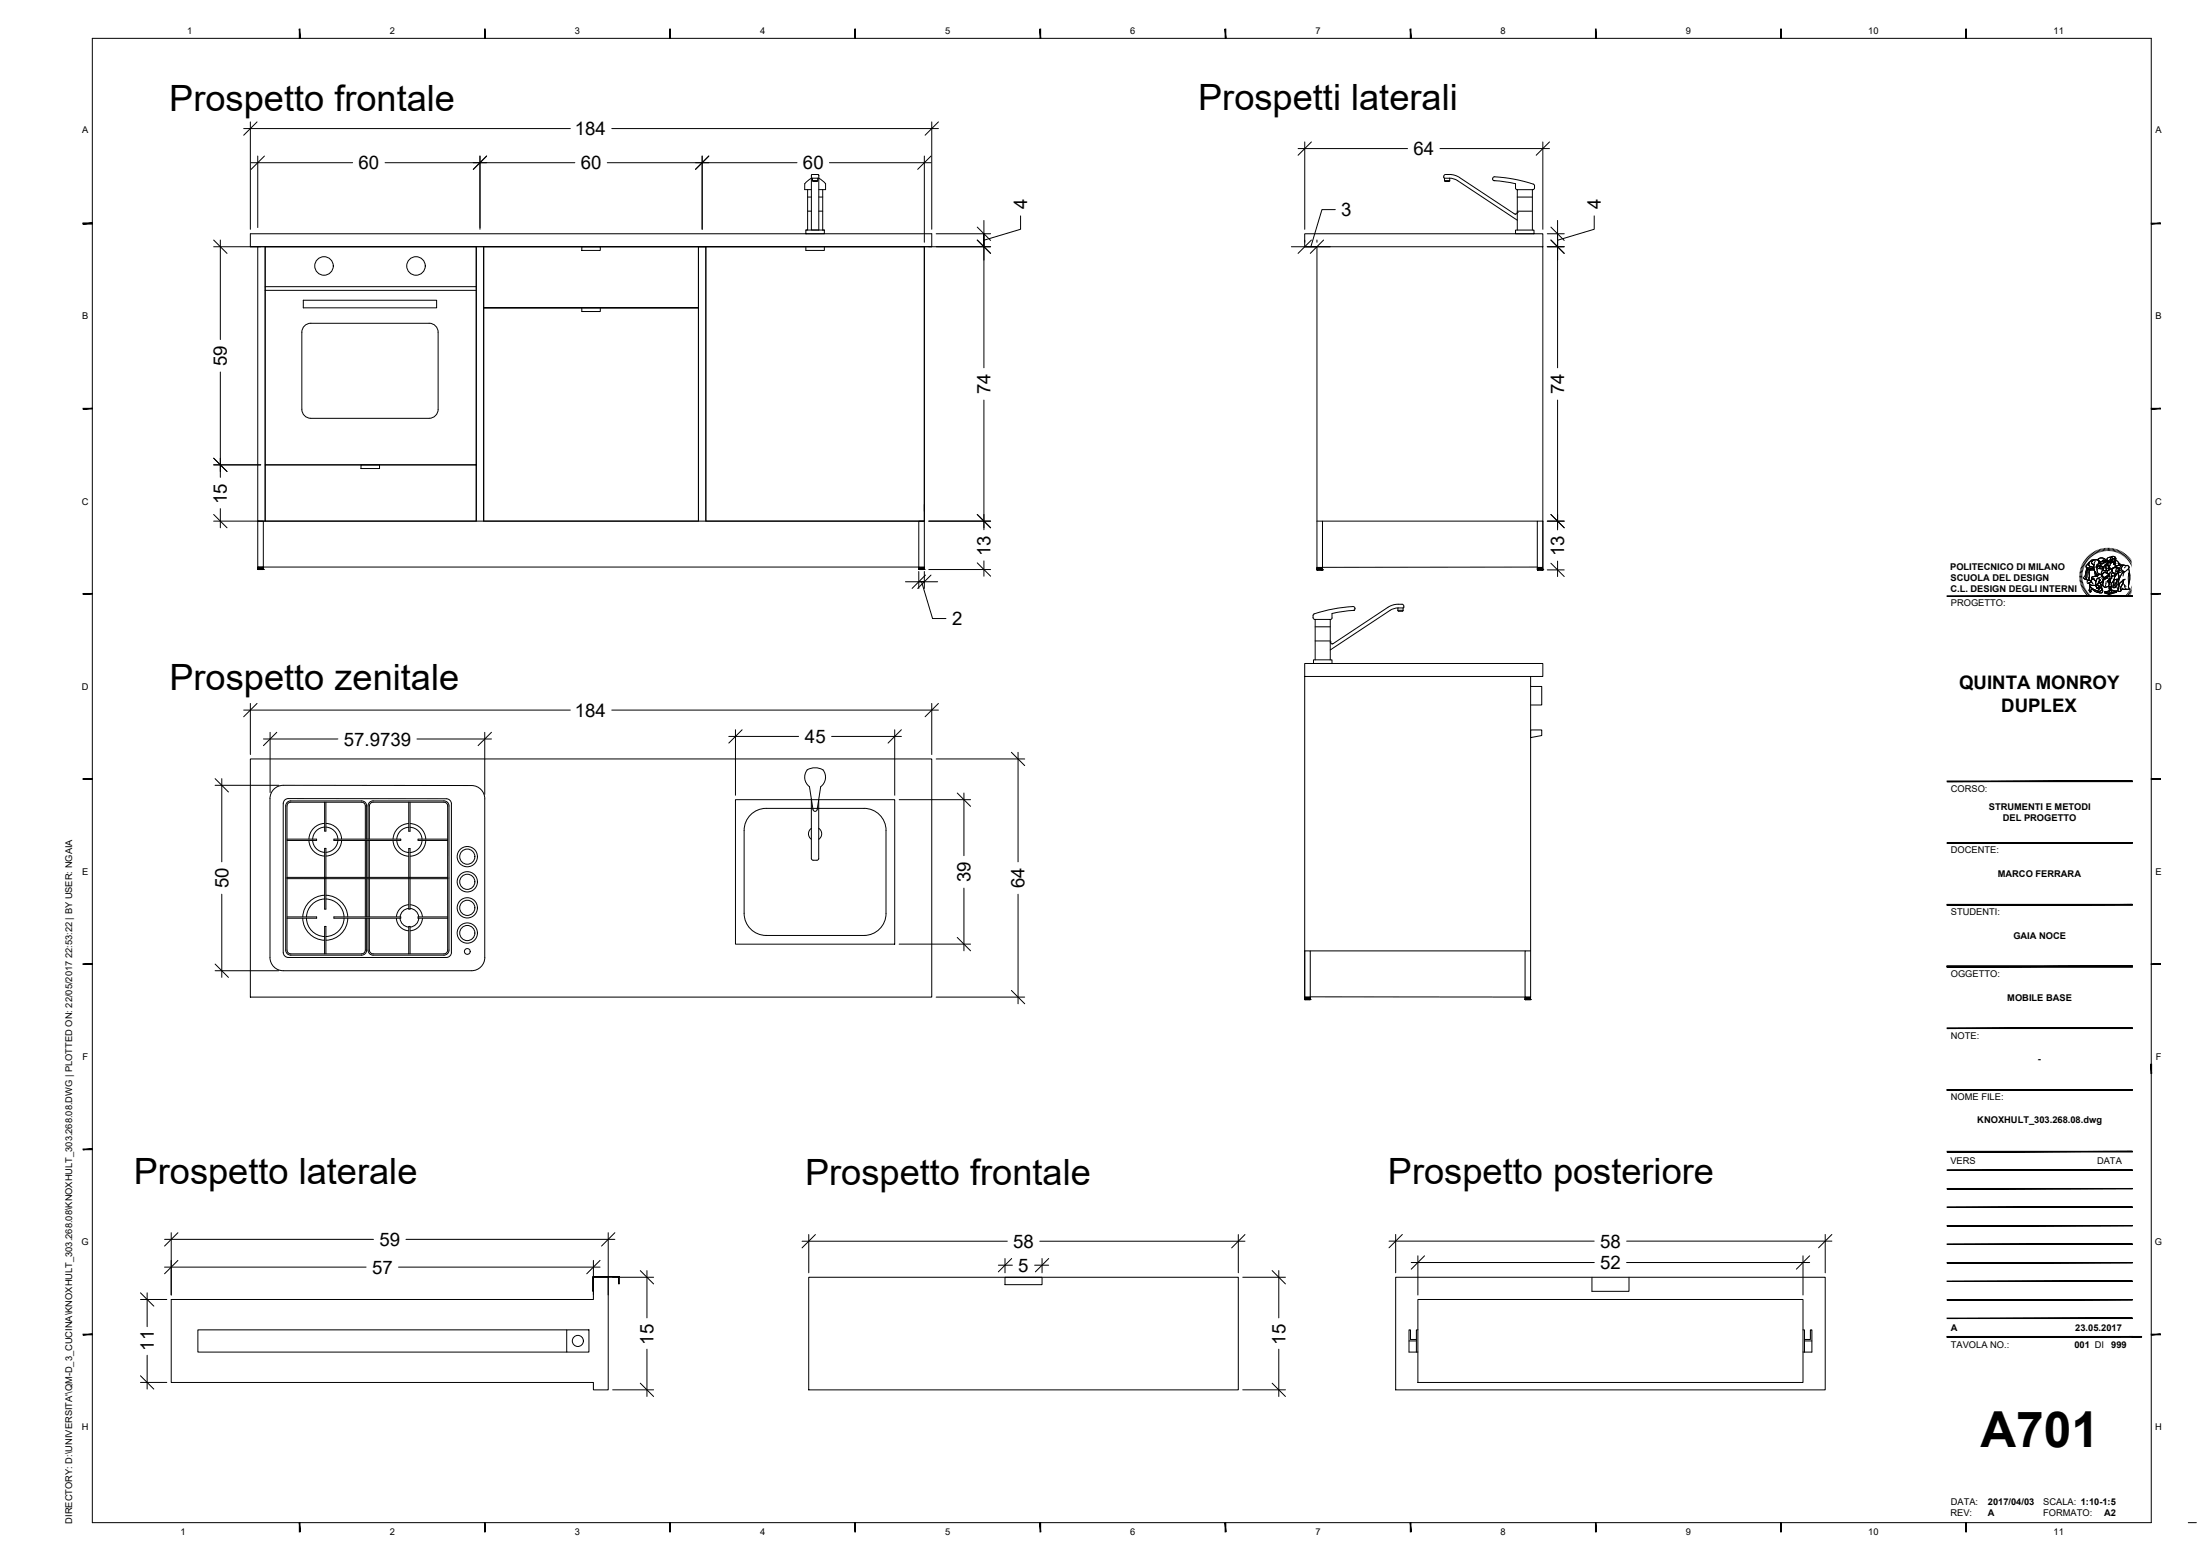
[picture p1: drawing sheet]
<svg xmlns="http://www.w3.org/2000/svg" width="594mm" height="420mm" viewBox="0 0 594 420" stroke-linecap="round" stroke-linejoin="round" font-family="sans-serif">
<!-- layer: 0 -->
<g fill="none" stroke="#000" stroke-width=".27">
<path d="M69.4 32.9l-3.6 3.6M253.4 32.9l-3.6 3.6M354.1 38.3l-3.6 3.6M418.4 38.3l-3.6 3.6M71.4 42.1l-3.6 3.6M131.4 42.1l-3.6 3.6M191.4 42.1l-3.6 3.6M218.1 51.2v10.9h-.5M218.1 57h1M218.1 53.2h1M219.1 47.5v14.6h2v-14.6M219.1 51.2h-1.8v-1.6l1.8-1.5h2l1.8 1.5v1.6h-1.8"/>
<path d="M219.2 47.1h1.8M219.4 48.1v.7l.2 .2 1.1-.1 .1-.8M219.4 48.8h1.4M221.1 57h1.1M221.1 53.2h1.1M222.2 51.2v10.9M251.4 42.1l-3.6 3.6M390.1 48.1h1.8l1.3 .4 16.5 11M390.1 48.1v.8l1.2 .1 .2-.2v-.7M390.1 48.8h1.4M390.1 48.1l-.2-.2a.58 .58 0 0 1 .5-.8l2 .1 1.3 .5 15.5 10.1M403.4 48.8a.53 .53 0 0 1-.3-.6 .53 .53 0 0 1 .5-.5 40.6 40.6 0 0 1 10.5 2"/>
<path d="M403.4 48.8h.1M403.4 48.8l5.9 .8-.1 1.2 .5 .4M409.2 57.8h.1M409.7 57.3h.1M409.7 57h4.1M409.7 53.2h4.1M409.7 57.3l-.5 .5M413.9 51.2h-4.2v10.9M413.9 51.2l-.1 10.9M414.1 49.7l.2 .3 .1 .7-.5 .5M57.7 64.8l3.6 3.6M67.6 63.1h184v3.5h-184z"/>
<path d="M69.6 66.6v86.5h180M71.6 66.6v74.1M128.6 66.6v74.1M130.6 66.6v74.1M188.6 66.6h2h-2M188.6 66.6v74.1M190.6 66.6v74.1M217.6 62.1h5v1h-5zM222.1 62.1h.5M249.6 66.6v86.7M263.9 61.3l3.6 3.6M263.9 64.8l3.6 3.6"/>
<path d="M354.1 64.8l-3.6 3.6M355.6 66.6v86.6h1.5v-12.5h-1.5M357.4 64.8l-3.6 3.6M409.2 62.1h5v1h-5zM416.6 66.6h-64.3v-3.5h64.3v90.1M418.8 61.3l3.6 3.6M418.8 64.8l3.6 3.6M130.6 83.1h58M57.7 123.7l3.6 3.6M57.7 138.9l3.6 3.6M263.9 138.9l3.6 3.6M418.8 138.9l3.6 3.6"/>
<path d="M69.6 153.1h1.5v-12.4h-1.5h180h-1.5v12.4M69.6 153.8h.1M69.6 153.8h1.5M69.6 153.8v-.5l.1 .5M69.6 153.3h.3M69.7 153.8h.1M69.7 153.8h1.4M69.7 153.1v.2M69.7 153.3v.5M69.7 153.8l.1-.5-.1 .5M69.8 153.8h.1M69.8 153.3v.5z"/>
<path d="M69.9 153.3v.5M69.9 153.8h.1M69.9 153.3h.2M69.9 153.3l.1 .5zM70 153.3v.5zM70 153.8h.1M70.1 153.3v.5v-.5M70.1 153.8h.1M70.1 153.3h.6M70.2 153.3v.5v-.5M70.3 153.3v.5l.1-.5M70.3 153.8h.1"/>
<path d="M70.5 153.3v.5zM70.5 153.8h.1M70.5 153.3l.1 .5 .1-.5M70.5 153.8h.2M70.7 153.3h.2M70.7 153.3v.5zM70.7 153.8h.1M70.8 153.3v.5zM70.8 153.8h.1M70.9 153.3v.5zM70.9 153.8h.1M70.9 153.3v.5"/>
<path d="M71 153.3l-.1 .5M71 153.3h.1M71 153.3v.5M71 153.8h.1M71.1 153.3v.5M71.1 153.8h.1M71.1 153.1v.2M248.1 153.3h.3M248.2 153.8h.1M248.1 153.8h1.5M248.1 153.8h.1M248.2 153.8h1.4"/>
<path d="M248.2 153.1v.2M248.2 153.3v.5M248.3 153.3l-.1 .5zM248.3 153.8h.1M248.3 153.3v.5zM248.4 153.3v.5M248.4 153.8h.1M248.4 153.3h.2M248.4 153.3l.1 .5zM248.5 153.3v.5l.1-.5M248.5 153.8h.1M248.6 153.3h.6"/>
<path d="M248.7 153.3v.5zM248.7 153.8h.1M248.8 153.3v.5l.1-.5M248.8 153.8h.1M249 153.3v.5zM249 153.8h.1M249.1 153.3v.5l.1-.5M249.1 153.8h.1M249.2 153.3h.4M249.2 153.3v.5zM249.2 153.8h.1M249.3 153.3v.5z"/>
<path d="M249.3 153.8h.1M249.4 153.3v.5zM249.4 153.8h.1M249.4 153.3v.5M249.5 153.3l-.1 .5M249.5 153.3v.5M249.5 153.8h.1M249.6 153.3v.5M249.6 153.8h.1M249.6 153.3h.1M249.9 155.3l-3.6 3.6M251.4 155.3l-3.6 3.6"/>
<path d="M263.9 152l3.6 3.6M355.6 153.9h.1M355.6 153.4h.5M355.6 153.4v.5M355.6 153.9h1.5M355.7 153.4v.5M355.7 153.9h1.4M355.7 153.9h.1M355.7 153.4v-.2h1.4v.2M355.7 153.9v-.5l.1 .5M355.8 153.9h.1M355.9 153.4l-.1 .5z"/>
<path d="M355.9 153.9h.1M355.9 153.4v.5zM356 153.9h.1M356 153.4v.5zM356.1 153.4h.5M356.1 153.4v.5l.1-.5M356.1 153.9h.1M356.3 153.9h.1M356.3 153.4l-.1 .5zM356.3 153.4v.5l.2-.5M356.3 153.9h.2M356.5 153.4v.5v-.5"/>
<path d="M356.5 153.9h.1M356.6 153.4v.5v-.5M356.6 153.4h.2M356.7 153.9h.1M356.7 153.4v.5zM356.8 153.9h.1M356.8 153.4v.5zM356.8 153.4l.1 .5M356.8 153.4h.3M356.9 153.4l-.1 .5M356.9 153.9h.1M356.9 153.4v.5z"/>
<path d="M357 153.4v.5M357 153.9h.1M357.1 153.4l-.1 .5M357.1 153.9h.1M357.1 153.4v.5zM357.1 140.7h58M415.1 140.7h1.5v12.5h-1.5zM415.1 153.1l-58 .1M415.1 153.4l.1 .5M415.1 153.9h.1M415.1 153.4h.5M415.2 153.9h1.4"/>
<path d="M415.2 153.4v.5M415.2 153.9h.1M415.2 153.9v-.5l.1 .5M415.3 153.9h.1M415.3 153.4v.5M415.3 153.9l.1-.5v.5M415.4 153.9h.1M415.5 153.4l-.1 .5M415.6 153.4h.5M415.6 153.9h.1M415.6 153.4v.5zM415.7 153.9h.1"/>
<path d="M415.7 153.4l-.1 .5zM415.7 153.4v.5l.1-.5M415.9 153.9h.1M415.9 153.4l-.1 .5zM415.9 153.4v.5l.1-.5M416.1 153.9h.1M416.1 153.4h.2M416.1 153.4v.5zM416.2 153.9h.2v-.5v.5M416.2 153.4v.5l.1-.5M416.3 153.4l.1 .5M416.3 153.4h.3"/>
<path d="M416.4 153.9h.1M416.4 153.9l.1-.5v.5M416.5 153.9h.1M416.5 153.4v.5zM416.6 153.4l-.1 .5M416.6 153.9h.1M416.6 153.2h-1.4v.2M416.6 153.2v.2M416.6 153.4v.5M418.8 152.1l3.6 3.6M354.7 178.2h5v1h-5zM355.1 167.3h4.1v10.9"/>
<path d="M355.1 167.3v10.9M355.1 173.1h4.1M355.1 169.3h4.1M359.2 173.4h.1M359.2 167.3h.1M359.2 173.4l.5 .5M359.7 173.9h.1M365.5 164.8h.1M365.5 164.8a.53 .53 0 0 0 .4-.6 .53 .53 0 0 0-.6-.4 38.1 38.1 0 0 0-10.6 2.1l-.1 .9 .5 .5M365.5 164.8l-5.8 .9-.1 1.4-.3 .2M377.5 164.2v.7M377.5 164.8h1.4"/>
<path d="M377.5 164.9l.2 .2M378.9 164.2h-1.8l-1.3 .4-16.6 10.9M378.9 164.2l-.1 .8-1.1 .1M378.9 164.2l.2-.2a.58 .58 0 0 0-.5-.8l-2 .1-1.4 .4-15.4 10.2M69.4 189.9l-3.6 3.6M74.7 197.7l-3.6 3.6M132.7 197.7l-3.6 3.6M200.4 197.1l-3.6 3.6M243.4 197.1l-3.6 3.6M253.4 189.9l-3.6 3.6M352.3 182.7h64.3v-3.5h-64.3v90.1M413.3 182.7v86.6h-1.5v-12.5h1.5"/>
<path d="M58.1 210.3l3.6 3.6M67.6 204.9h184v64.3h-184zM218 207.9l1.2-.5 1.2-.1a2.46 2.46 0 0 1 2.4 3.5l-.5 .9-.7 .7-.9 6.2a.57 .57 0 0 1-.6 .5 .57 .57 0 0 1-.6-.5l-.9-6.2a3.2 3.2 0 0 1-.6-4.5zM219.1 215.7v16.1l.2 .4 1.3 .1M221.1 215.9v15.9l-.5 .5M258.5 214.1l3.6 3.6M273.1 203.1l3.6 3.6M258.5 253.1l3.6 3.6M352.3 256.8h1.5v12.5h-1.5zM353.8 256.8h58M58.1 260.3l3.6 3.6M273.1 267.4l3.6 3.6"/>
<path d="M352.3 269.9h1.5M352.3 269.9h.1M352.4 269.9h1.4M352.4 269.9h.1M352.5 269.4v.5M352.5 269.9h.1M352.5 269.4l-.1 .5M352.5 269.4h.1M352.6 269.4v.5M352.6 269.9h.1M352.6 269.4h.2M352.6 269.4l.1 .5z"/>
<path d="M352.7 269.4v.5zM352.7 269.9h.1M352.8 269.4v.5zM352.8 269.9h.1M352.8 269.4h.2M352.9 269.4v.5v-.5M352.9 269.9h.1M353 269.4v.5zM353 269.9h.1M353 269.4h.4M353.1 269.4v.5l.1-.5M353.1 269.9h.1"/>
<path d="M353.3 269.4v.5zM353.3 269.9h.1M353.3 269.4l.1 .5v-.5M353.3 269.9h.2M353.4 269.4h.4M353.4 269.4v.5l.1-.5M353.5 269.4v.5M353.5 269.9h.1M353.6 269.4v.5M353.6 269.9h.1M353.6 269.9v-.5l.1 .5M353.7 269.4v.5z"/>
<path d="M353.7 269.9h.1M353.7 269.4v.5M353.8 269.4v-.1h-1.4v.6M353.8 269.4v.5M353.8 269.9h.1M353.8 269.2h58M411.8 269.4h.3M411.9 269.9h1.4M411.9 269.9h.1M411.9 269.4v.5M411.9 269.4v-.1h1.4v.1M412 269.4v.5"/>
<path d="M412 269.9v-.5v.5M412 269.9h.1M412.1 269.9h.1M412.1 269.4v.5M412.1 269.4h.2M412.1 269.4l.1 .5zM412.2 269.4v.5l.1-.5M412.2 269.9h.1M412.3 269.4h.6M412.4 269.4v.5zM412.4 269.9h.1M412.5 269.4v.5l.1-.5"/>
<path d="M412.5 269.9h.1M412.7 269.4v.5zM412.7 269.9h.1M412.8 269.4v.5v-.5M412.8 269.9h.1M412.9 269.4v.5zM412.9 269.9h.1M412.9 269.4h.4M412.9 269.4l.1 .5zM413 269.4v.5zM413 269.9h.1M413.1 269.4v.5z"/>
<path d="M413.1 269.9h.1M413.1 269.4l.1 .5M413.2 269.9h.1M413.2 269.4v.5zM413.3 269.4v.5M413.3 269.9h.1M48 332.9l-3.6 3.6M166 332.9l-3.6 3.6M220.2 333.4l-3.6 3.6M273.2 339.8l-3.6 3.6M283.2 339.8l-3.6 3.6M336.2 333.4l-3.6 3.6"/>
<path d="M378.7 333.3l-3.6 3.6M384.7 339.1l-3.6 3.6M488.7 339.1l-3.6 3.6M494.7 333.3l-3.6 3.6M37.9 349.1l3.6 3.6M46.2 350.9h114v-6h4v30.4h-4v-2h-114zM48 340.3l-3.6 3.7M160 344.7h7.2v2h-.2v-1.8h-6.8v3.8h-.2zM162 340.3l-3.6 3.7M172.9 343.1l3.6 3.6M218.4 344.9h116v30.4h-116zM271.4 344.9h10v2h-10z"/>
<path d="M343.5 343.1l3.6 3.6M376.9 344.9h116v30.4h-116zM382.9 350.9h104v22.4h-104zM429.9 344.9v3.8h10v-3.8M37.9 371.5l3.6 3.6M172.9 373.5l3.6 3.6M343.5 373.5l3.6 3.6"/>
</g>
<!-- layer: elementi incassati -->
<g fill="none" stroke="#000" stroke-width=".27">
<path d="M71.6 66.6h57v58.9h-57zM71.6 77.4h57M71.6 78.4h57M81.9 81.1h36v2h-36zM82.4 87.8l1.5-.5h32a2.42 2.42 0 0 1 2.4 2.4v20.8a2.43 2.43 0 0 1-2.4 2.5l-32-.1a2.42 2.42 0 0 1-2.4-2.4v-20.8a2.41 2.41 0 0 1 .9-1.9zM413.3 197.1h3v1.5l-3 .6zM413.3 185.4h3v5h-3M74 213.1l1.1-.8 1.4-.2h50.8a3.6 3.6 0 0 1 3.6 3.6v42.8a3.6 3.6 0 0 1-3.6 3.6h-50.8a3.6 3.6 0 0 1-3.6-3.6v-42.9l.3-1.3zM87.7 216.6v7.8h.3v-7.8M99.7 217.6v9M99.7 217.6a1.01 1.01 0 0 1 1-1h19.2a1.01 1.01 0 0 1 1 1v38.9a1.03 1.03 0 0 1-1 1.1h-19.1a1.01 1.01 0 0 1-1.1-1.1M110.4 216.6v7.8h.3v-7.8"/>
<path d="M120.5 215.7l-42.6-.1a1.37 1.37 0 0 0-1.4 1.4v40.2M120.5 215.7a1.39 1.39 0 0 1 1.4 1.4v40.1M198.6 215.9h43v39h-43zM77.5 237.3h43.4M77.5 236.9h43.4M77.5 226.6h8v.3h-8M83.4 227a4.4 4.4 0 0 0 4.2 4.2M84.4 226.9a3.4 3.4 0 0 0 3.3 3.3M87.6 222.3a4.4 4.4 0 0 0-4.2 4.2M87.7 223.3a3.4 3.4 0 0 0-3.3 3.3M87.7 229.1h.3v16.4h-.3zM88 223.3a3.4 3.4 0 0 1 3.2 3.3"/>
<path d="M88.1 222.3a4.4 4.4 0 0 1 4.1 4.2M90.2 226.6h18v.3h-18zM91.2 226.9a3.4 3.4 0 0 1-3.2 3.3M92.2 227a4.4 4.4 0 0 1-4.1 4.2M98.7 226.6v-9a1.01 1.01 0 0 0-1.1-1h-19.1a1.01 1.01 0 0 0-1 1v39a1.03 1.03 0 0 0 1 1h19.1a1.03 1.03 0 0 0 1.1-1.1v-8.6M98.7 226.9v10M98.7 237.3v10.3M99 226.6v-9a1.35 1.35 0 0 0-1.4-1.3h-19.1a1.37 1.37 0 0 0-1.4 1.3v39a1.37 1.37 0 0 0 1.4 1.3h19.1a1.37 1.37 0 0 0 1.4-1.4v-8.6M99 226.9v10M99 237.3v10.3M99.4 226.6v-9a1.35 1.35 0 0 1 1.3-1.3h19.2a1.35 1.35 0 0 1 1.3 1.3v38.9a1.37 1.37 0 0 1-1.3 1.4h-19.1a1.37 1.37 0 0 1-1.4-1.4v-8.6M99.4 226.9v10"/>
<path d="M99.4 237.3v10.3M99.7 226.9v10M99.7 237.3v10.3M106.1 227a4.4 4.4 0 0 0 4.2 4.2M107.1 226.9a3.4 3.4 0 0 0 3.3 3.3M110.3 222.4a4.4 4.4 0 0 0-4.2 4.1M110.4 229.1h.3v16.4h-.3zM110.4 223.4a3.4 3.4 0 0 0-3.3 3.2M110.7 223.4a3.4 3.4 0 0 1 3.3 3.2M110.8 222.4a4.4 4.4 0 0 1 4.2 4.1M114 226.9a3.4 3.4 0 0 1-3.3 3.3M115 227a4.4 4.4 0 0 1-4.2 4.2"/>
<path d="M120.9 226.6h-8v.3h8M200.9 224.2a5.9 5.9 0 0 1 6-5.9h26.4a6 6 0 0 1 6 5.9M200.9 224.2v22.4M219.1 223.7a1.78 1.78 0 0 0 0 2.9M221.1 223.7a1.78 1.78 0 0 1 0 2.9M239.3 224.2v22.4M76.5 257.2a1.37 1.37 0 0 0 1.4 1.3h42.6a1.37 1.37 0 0 0 1.4-1.3M77.5 247.6h8v.3h-8M81.8 248a6.1 6.1 0 0 0 5.8 5.9M82.8 247.9a5.1 5.1 0 0 0 4.9 5M87.6 241.7a6.1 6.1 0 0 0-5.8 5.8M87.6 257.6l.1-7.4h.3v7.4"/>
<path d="M87.7 242.7a5.1 5.1 0 0 0-4.9 4.9M88 242.7a5.1 5.1 0 0 1 4.9 4.9M88 241.7a6.1 6.1 0 0 1 5.9 5.8M90.2 247.6h18v.3h-18zM92.9 247.9a5.1 5.1 0 0 1-4.9 5M93.9 248a6.1 6.1 0 0 1-5.9 5.9M99.7 247.9v8.7M107 248a3.5 3.5 0 0 0 3.3 3.3M108 247.9a2.52 2.52 0 0 0 2.4 2.4M110.3 244.3a3.5 3.5 0 0 0-3.2 3.2M110.4 257.6v-7.4h.3v7.4M110.4 245.3a2.52 2.52 0 0 0-2.4 2.3"/>
<path d="M110.7 245.3a2.52 2.52 0 0 1 2.4 2.3M110.8 244.3a3.5 3.5 0 0 1 3.3 3.2M113.1 247.9a2.52 2.52 0 0 1-2.4 2.4M114.1 248a3.5 3.5 0 0 1-3.3 3.3M120.9 247.6h-8v.3h8M200.9 246.6a6 6 0 0 0 6 6h26.4a6 6 0 0 0 6-6"/>
<circle cx="87.5" cy="71.8" r="2.5"/>
<circle cx="112.3" cy="71.8" r="2.5"/>
<circle cx="126.2" cy="238.1" r="2.74"/>
<circle cx="126.2" cy="231.3" r="2.74"/>
<circle cx="126.2" cy="238.1" r="2.05"/>
<circle cx="126.2" cy="231.3" r="2.05"/>
<circle cx="126.2" cy="251.9" r="2.74"/>
<circle cx="126.2" cy="245.1" r="2.74"/>
<circle cx="126.2" cy="245.1" r="2.05"/>
<circle cx="126.2" cy="251.9" r="2.05"/>
<circle cx="126.2" cy="256.9" r=".78"/>
</g>
<!-- layer: cassetti -->
<path d="M130.6 66.6h58v16.5h-58zM157.1 66.6h5v1h-5zM71.6 125.5h57v15.2h-57zM97.5 125.5h5v1h-5z" fill="none" stroke="#000" stroke-width=".27"/>
<!-- layer: ante -->
<path d="M190.6 66.6h59v74.1h-59zM217.6 66.6v1h5v-1M130.6 83.1h58v57.6h-58zM157.1 83.1v1h5v-1" fill="none" stroke="#000" stroke-width=".27"/>
<!-- layer: PDF _Geometria -->
<path d="M219.2 47.1l-.1 .4M221 47.1l.1 .4" fill="none" stroke="#000" stroke-width=".27"/>
<!-- layer: supporti -->
<g fill="none" stroke="#000" stroke-width=".27">
<path d="M153 359.1h6v6h-6zM153 359.1h-99.6v6h99.6M382.9 359.1h-.4v6M486.9 359.1h.4v6M380.5 362.1h2M382.5 361.7h-1.6v-2.6h-.4v6h2.4M487.3 361.7h1.6v-2.6h.4v6h-2.4M487.3 362.1h2"/>
<circle cx="156" cy="362.1" r="1.5"/>
</g>
<!-- layer: G-ANNO-LOGO -->
<g fill="none" stroke="#000" stroke-width=".27">
<path d="M561.6 155.7h.6M561.6 155.3h.6M561.6 154.9l.7 .1M561.6 154.6l.7 .1M561.7 154.2l.7 .2M561.8 153.9l.6 .1M561.9 153.5l.6 .2M562 153.2l.6 .2M562.1 152.9l.6 .2M562.2 152.5l.6 .3M562.2 156h-.6M562.3 156.3l-.7 .1"/>
<path d="M562.3 156.6l-.7 .1M562.4 157l-.7 .1M562.4 152.2l.6 .3M562.4 157.3l-.6 .1M562.5 157.6l-.6 .2M562.6 151.9l.5 .3M562.6 157.9l-.6 .2M562.7 158.2l-.6 .2M562.7 151.6l.6 .4M562.8 158.5l-.6 .3M562.9 156.4l.4 .1M562.9 151.3l.6 .4"/>
<path d="M563 158.8l-.6 .3M563.1 159.1l-.6 .3M563.2 151l.5 .4M563.3 159.4l-.6 .3M563.4 150.7l.5 .5M563.5 153.3v.4M563.5 153.3l.9 .1M563.5 153.3h.1M563.5 159.6l-.6 .4M563.5 153.7l-.2 .4-.2 1.2-.5 .7 .3 .3M563.5 153.7l.1 .1M563.6 150.5l.5 .4"/>
<path d="M563.6 156.6l.4 .1M563.6 153.8h.1M563.6 153.8l-.2 .6-.2 1.3-.3 .7M563.6 153.8h.3M563.7 159.9l-.6 .4M563.9 150.2l.4 .5M563.9 153.8l-.3 .5-.1 1.6-.2 .6 .3 .1M563.9 153.8l.4 .1M563.9 153.8l-.3 .5-.1 1.5-.2 .6 .3 .2M563.9 153.8h1.6M563.9 153.8h.1M564 156.7h.2"/>
<path d="M564 156.7a.39 .39 0 0 0-.5 .4 .39 .39 0 0 0 .6 .3M564.1 152.1l-.8 .8 .2 .4M564.1 152.1l-.1 .3a.83 .83 0 0 0 1 .7l.3 .2M564.1 157.4l.1 .3M564.1 157.4h.1M564.1 156.1l.1 .6M564.1 154.5l.1 1M564.1 156.1v.5l-.1 .1M564.1 151.9v.2M564.1 159.4l.3 .4M564.1 150l.5 .5M564.2 156.7l.4 .2"/>
<path d="M564.2 156.7h.1M564.2 155.5l-.1 .6M564.2 155.5v1.2M564.3 157.8l.1 .6M564.3 157.8l.6 .3 1-.2M564.3 157.8h.1M564.3 157.8l.7 .3 .9-.2M564.3 153.9l-.2 .6M564.4 149.7l.4 .6M564.4 151.7l-.3 .2M564.4 158.4l-.3 1M564.4 158.4h.1"/>
<path d="M564.4 159.8h.1M564.5 158.4l.8 .7M564.6 159.8h-.1M564.6 159.7v.1M564.6 156.9h.1M564.6 156.9l.2 .3M564.7 159.6l-.1 .1M564.7 149.5l.4 .6M564.8 157.2l-.7 .2M564.8 157.2l.5 .5M564.8 157.2h.1M564.8 156l.2 .4"/>
<path d="M565 149.3l.3 .6M565 156.4l-.4 .5M565 156.4h.1M565.2 156.2v.1M565.2 156.3l-.2 .1M565.3 156.3l.7 .6M565.3 156.3h.1M565.3 149.1l.3 .6M565.3 153.3h.1M565.3 153.3l-.1 .1a.47 .47 0 0 1-.8 0M565.3 159.1l1.2 .5M565.4 153.2l-.1 .1"/>
<path d="M565.4 153.2h.1M565.4 153.2l.1 .6M565.4 152.5v.7M565.5 153.8l-1.2 .1M565.5 153.8h.1M565.5 153.8l.6 1.2-.1 .5M565.6 148.9l.3 .6M565.6 154.2l.2 1.4M565.7 155.6l-.9 .4M565.8 151.4l-.4 1.1M565.9 148.8l.3 .6M565.9 157.9l.2 .6"/>
<path d="M565.9 157.9h.1M566 156.9l-.1 1M566 155.5h.1M566 155.5l-.3 .1M566 155.5l.2 .1M566.1 153.1l.1 .4a1.44 1.44 0 0 0 .6 1.5l.2 .1M566.1 153.1h.1M566.1 151.1h.1M566.1 151.1l-1.2 .1-.5 .5M566.1 158.5l.1 .1M566.1 151.1a1 1 0 0 0-1.2 1l.5 .4M566.1 151.1l.4 .1"/>
<path d="M566.2 158.6l.1 .2M566.2 148.6l.3 .6M566.3 158.8v.1M566.4 153h.1M566.4 153l-.3 .1M566.4 153v.2M566.4 153.2l.3 .3h.5M566.4 156.2h.2a.44 .44 0 0 1 .5 .3 .44 .44 0 0 1-.3 .6l-.1 .1M566.4 156.2l-.4 .7M566.5 151.2l.3 .3M566.5 151.2h.1M566.5 159.6l.1 .1"/>
<path d="M566.5 155.2l-.1 .4h-.2M566.5 155.2h.1M566.5 158.7l-.2 .2M566.5 158.7h.1M566.6 148.5l.2 .6M566.6 159.7l.4 .2M566.6 159.6v.1M566.6 151l-.1 .2M566.6 158.6l.3 .4-.1-.5 .4 .2M566.6 158.6l.2 .5-.3-.4M566.6 158.6h.1M566.7 157.3l-.3 .7 .5 .3"/>
<path d="M566.7 155.1l-.2 .1M566.7 155.1h.1M566.7 152.2l-.6 .9M566.7 157.2v.1M566.7 157.3l.4 .1M566.8 151.5v.4M566.8 151.5l.3 .2M566.8 151.5h.1M566.8 151.9l-.1 .3M566.9 158.3h.1M566.9 148.4l.2 .6M566.9 158.3l.3 .3"/>
<path d="M567 150.8l-.4 .2M567 155.1h-.3M567 155.1h.1M567 155.1l.6 .2M567.1 157.4h.1M567.1 157.4l.5 1.6M567.1 153l.1 .5M567.1 152.7l-.7 .3M567.1 152.7h.1M567.1 152.7l.3 .2M567.2 158.6v.1M567.2 153.5h.1"/>
<path d="M567.2 152.4h.1M567.2 152.4l-.2 .2M567.2 156l-.8 .2M567.2 152.4l-.1 .3M567.2 148.3l.2 .6M567.3 152.9l-.2 .1M567.3 152.9l.2 .1M567.3 152.1l-.1 .3M567.3 152.1h.1M567.3 152.1l.2 .1M567.3 152.1l-.6 .1M567.3 153.1h.1"/>
<path d="M567.4 152.9h.1M567.4 155.6l.7 .6M567.4 152.9l.1 .1M567.4 151.7h-.3M567.4 155.2l.2 .1M567.5 153h.5M567.5 153h.1M567.5 153l-.1 .1M567.5 152.2l.2 .1M567.5 156.1l.3 .5-.1 .4M567.6 150.7l-.6 .1M567.6 150.7l.5 .1"/>
<path d="M567.6 155.3l.2 .4M567.6 159l-.3 .6h-.7M567.6 148.2l.1 .7M567.6 159h.1M567.6 155.3h.1M567.6 157.9l.8 .7M567.6 159a.66 .66 0 0 1 0 1 .66 .66 0 0 1-.9 0l-1.3-.6a.44 .44 0 0 0-.5-.3 .44 .44 0 0 0-.3 .5h.1M567.6 155.4l.4 .6M567.6 151.6l-.2 .1M567.7 157h.1M567.7 157l-.6 .4M567.8 152l.1 .1"/>
<path d="M567.8 155.6l.2 .2M567.8 155.7l.2 .1M567.9 152.1l-.2 .2M567.9 154.8l-.3 .5M567.9 154.8a.46 .46 0 0 0-.3 .4 .46 .46 0 0 0 .2 .4M567.9 153.1h-.2a.33 .33 0 0 1-.1 .5 .33 .33 0 0 1-.4-.1M567.9 151.6l.2 .1M567.9 153.9l-.5 .9v.4M567.9 151.4l-.3 .2M567.9 157.3l-.6 .8M567.9 157.3h.1M567.9 157.3l-.3 .6 .8 .7"/>
<path d="M567.9 153.9l.2 .2M567.9 157.3l.1 .9M567.9 153.9a1.29 1.29 0 0 0-.5 1.3M567.9 148.1l.1 .7M567.9 151.3v.1M567.9 151.2v.2M567.9 151.3h.1M567.9 151.2l.2 .2M568 153.7l-.1 .2M568 153.7h.1M568 153l-.1 .1M568 151.7h-.1"/>
<path d="M568 155.8v.2M568 151.3h.1M568 151.2v.1M568 151.2l-.1 .1M568 152l-.1 .1M568 152h.1M568 155.9l.1 .3M568 156h.1M568 155.9l.4 .4 .3-.1M568 156l.1 .4M568 156l.1 .2M568 156.8l-.1 .5"/>
<path d="M568.1 153.5l-.1 .1M568.1 153.5l-.2 .4M568.1 156.2l.5 .1M568.1 151.3l.2 .2M568.1 151.4l.2 .1M568.1 153.3v.2M568.1 150.8l.3 .2M568.1 156.2l-.1 .6-.3 .2M568.1 156.2v.2M568.1 156.4l-.2 .9M568.1 156.4h.1M568.1 156.4l-.1 .5-.3 .1"/>
<path d="M568.2 156l.4 .3M568.2 156.1h-.1M568.3 148.1l.1 .7M568.3 151.5h.1M568.3 151.5l-.3 .5M568.4 159.8h.1M568.4 158.6h.1M568.4 159.8v.3l1.1 .4M568.4 159.8l1.1 .4M568.4 151l.1 .4M568.5 151.4l-.2 .1M568.5 155.8l-.5 .1"/>
<path d="M568.6 155.7l-.1 .1M568.6 152.5l-.3 .3-.2 .5M568.6 152.5l-.4 .3-.1 .5M568.6 148l.1 .7M568.7 155.7l-.7 .4v-.3M568.7 152.6l-.2 .2 .3 .8M568.7 152.6h.4M568.7 155.7h-.1M568.7 151.7l-.4 .1 .5 .3M568.7 151.7h.3M568.7 151.6h.1M568.7 155.7l-.2 .1"/>
<path d="M568.7 157l-.3 1.6M568.7 153.5h.6M568.7 156.1l.1 .1M568.7 156.2l-.1 .1M568.8 154.7l-.6-.1-.3 .2M568.8 154.7l.2 .1M568.8 153.6v.2M568.8 153.6l-.1 .5M568.8 153.8a.38 .38 0 0 1-.3 .4 .38 .38 0 0 1-.4-.1M568.8 153.8l-.2 .4-.5-.1M568.8 152.1h.3M568.8 155.7l.2 .1"/>
<path d="M568.8 156l.1 .1M568.9 158.5l-.5 .1M568.9 155.8l-.1 .1M568.9 152.8v.1M568.9 156.1l-.2 .1M569 151.7l.1 .1M569 151.3l.5 .3 .1 .3M569 151.3l-.3 .3M569 152.8l-.2 .1M569 148v.7M569 155.5l-.3 .2M569 155.5l.2 .1"/>
<path d="M569 152.4l-.4 .1M569 154.8l.5 .7h-.5M569 154.8h.1M569 154.8l-.9-.2-.5 .7M569.1 152.4l-.5 .1M569.1 152.4l.1 .1M569.1 151.8h.1M569.1 151.8v.1M569.1 154.1v.7M569.1 154.8l.2 .3M569.1 152.6l.3 .3M569.1 152.6l.2 .2"/>
<path d="M569.2 152.5l.4 .5M569.2 155.6l-.3 .5M569.2 152.7l.2 .2-.1 .1M569.2 151.7l-.1 .1M569.2 151.7l.1 .2M569.3 155.1l.2 .3-.3 .2M569.3 151.9v.1M569.3 152l-.2 .1M569.3 152h.1M569.3 153.5l.1 .3M569.4 150.5l-.4 .4v.4M569.4 148l-.1 .7"/>
<path d="M569.4 152.9v.2M569.4 152.9h.1M569.4 153.8h.1M569.4 153.1l-.2 .1M569.4 153.8l-.3 .3h-1l-.2-.2M569.4 153.8l-.2 .3h-.5M569.4 153l.1 .4-.2 .1M569.4 153.8l.1 .1M569.4 153.1l.1 .3M569.5 158.4l-.6 .1M569.5 158.4h.1M569.5 158.4l.1 .6"/>
<path d="M569.5 153.4l-.1 .4M569.5 153.4l-.2 .1M569.5 153.9h.1M569.5 156.5l-.1 .4h-.4l.3 .3 .3-.1M569.5 159.6h.1M569.5 159.6l-1.1 .2M569.6 153l.1 .4M569.6 151.9v-.1a.9 .9 0 0 1 0 1.2M569.6 151.9h.1M569.6 151.9l-.3 .1M569.6 157.1h.1M569.6 153h.1"/>
<path d="M569.6 157.1l-.1 .4 .3-.2M569.6 153.9h-.1M569.6 156.4h.1M569.6 156.4l-.1 .1M569.6 157v.1M569.6 159h.1M569.6 159.5l-.1 .1M569.6 159l-.1 .6M569.6 159.6h-.1M569.6 159.6l-.1 .3v-.3M569.7 151.4l.1 .4M569.7 153.8l-.1 .1"/>
<path d="M569.7 153.4v.4M569.7 153.4l.6 .2M569.7 148v.7M569.7 153.4h.1M569.8 157.3h.1M569.8 157.3l-.3 1.1M569.8 156.7l-.2 .3v-.2M569.8 154.4l-.2 1.4M569.8 153.6l.4 .3M569.9 156.8l-.1 .5M569.9 158.9l-.3 .6M569.9 158.9l-.3 .7"/>
<path d="M569.9 150.9l.1 1.1M569.9 155.6l-.4 .3v.5M570 156.2h.1M570 156.2l-.4 .2M570 156.2l-.1 .6M570 154.5l-.4 .8M570 158.5h-.2l-.2 .5M570 158.5l.1 1-.2-.6M570 158.5h.1M570 158.5l.2 1.3-.3-.9M570.1 148.1l-.1 .6M570.1 150.5l-.2 .4"/>
<path d="M570.1 150.5h.1M570.1 150.5h-.7M570.1 152h-.1M570.2 151.5l-.1 .5M570.2 151.5h.1M570.2 151.5a.4 .4 0 0 0 .3 .4 .4 .4 0 0 0 .4-.2M570.2 151.2v.3M570.2 153.8l.1 .5M570.2 150.3l-.1 .2M570.3 155.8l-.3 .4M570.3 155.8l-.4 1M570.3 154.1h.1"/>
<path d="M570.3 153.6l-.1 .2M570.3 154.3l.5 .5M570.3 154.1v.2M570.3 153.6h.1M570.3 153.6v.5M570.3 154.3l.1 .3M570.3 151.2l.3 .1M570.4 155.6l-.1 .2M570.4 159.4l-.8 .2M570.4 159.4l-.8 .1M570.4 159.4l1.2 .2M570.4 148.1l-.1 .7"/>
<path d="M570.4 154.6a.64 .64 0 0 0 0 1M570.4 151.7h.1M570.4 151.3h.1M570.4 154.6h.1M570.4 154.6l.4 .2M570.5 150.9h.2M570.5 150.9l-.3 .3M570.5 151.6h.1M570.5 150.2l-.3 .1M570.5 150.2l.5 .2M570.6 153.3l-.3 .3M570.6 158.2v.3"/>
<path d="M570.7 150.9a.29 .29 0 0 1 .4 0 .29 .29 0 0 1 .1 .4l-.3 .4M570.7 156.7l-.2 .3a1.53 1.53 0 0 0-.5 1.5M570.8 154.8l.2 .3 .7-.3M570.8 148.2l-.2 .6M570.8 156.7h.1M570.8 151.4l.2 .1M570.8 156.7v.6M570.8 157.3l-.2 .9M570.8 152.3h.1M570.8 156.6v.7M570.8 156.6h.1M570.8 156.6l-.1 .1"/>
<path d="M570.8 153.2l-.2 .1M570.9 156.5l-.1 .2M570.9 156.5v.1M570.9 151.4v.1M570.9 151.7l-.1 .6M570.9 151.7h.1M570.9 152.3h.1M571 152.3l-.1 .1-.1-.1M571 155.9l-.2 .7M571 150.4l.2 .1M571 152.2l-.1 .1M571 152.2v.1"/>
<path d="M571.1 152.2h.1M571.1 152.2l.3 .7M571.1 152.2h-.1M571.1 158.1l.1 .2M571.1 154.7h.1M571.1 148.3l-.1 .6M571.1 153.1h.1M571.1 153.1v.1M571.1 153.2h.2M571.1 153.2h-.3M571.2 158.3l.1 .2-.2 .2h-.4l-.1-.2M571.2 155.5l-.8 .1"/>
<path d="M571.2 155.5h.1M571.2 155.5l-.2 .4M571.2 150.5l.1 .7M571.3 154.6l-.3 .1M571.3 153.2h.1M571.3 153.2l.3 .1a.63 .63 0 0 1 .8 .4 .63 .63 0 0 1-.4 .8 .69 .69 0 0 1-1.2 .3M571.3 153.2l-1 .4M571.3 151.2l-.2 1M571.3 151.2v.1M571.3 151.3l.8 .6M571.3 155h-.1M571.4 153.2l.9 .3"/>
<path d="M571.4 153.2l.5 .2 .1 .5M571.4 153.2h.1M571.4 152.9l-.3 .2M571.4 152.9h.1M571.5 148.4l-.2 .6M571.6 159.6l-.1 .3-2 .6M571.6 159.6l-2.1 .6M571.6 152.9h-.2M571.6 156.4h.1M571.6 156.4l-.8 .2M571.6 156.4l-.7 .2M571.6 156.4l-.5 1.7"/>
<path d="M571.7 154.8l-.5 .7M571.7 154.8h.1M571.8 154.7l.2-.2 .2 .1-.2 1.8M571.8 154.7l-.1 .1M571.8 148.5l-.2 .6M571.9 154.3l-.1 .4M571.9 153.3l.3 .1 .2 .4M571.9 152.1l.3 .2M571.9 154.5h.1M572 153.9h.1M572 153.9l-.2 .3a.24 .24 0 0 1-.3 .2 .24 .24 0 0 1-.1-.4v-.2a.44 .44 0 0 0-.2-.5 .44 .44 0 0 0-.6 .2l-.3 .6M572 156.4h-.4"/>
<path d="M572 156.4l-.1 .4a1.82 1.82 0 0 0-.1 2.1l.2 .1M572 156.4h.1M572 157.8l-.1 .2 .3 .2M572.1 151.9l.1 .3M572.1 148.6l-.2 .6M572.2 158.4l-.2 .4a.53 .53 0 0 0 .2 .9l.5-.1M572.2 152.3l.3 .3M572.2 152.2v.1M572.2 152.3h.1M572.3 157.5l-.2 .2M572.3 157.5v.1M572.3 157.6l-.1 .8"/>
<path d="M572.3 153.5h.1M572.4 153.8l.9 .7M572.4 153.8l-.6 .9M572.4 155.3l.1 .6M572.5 148.7l-.3 .7M572.5 152.6l-.9 .3M572.6 159.1h.1M572.6 159.1h2.5M572.6 159.1l.2 .3-.1 .2M572.8 148.9l-.3 .6M572.9 154.5l-.9 .1M572.9 158.7l.6 .4"/>
<path d="M573 152.6h-.8l-.6 .3M573 152.6l-.7 .9M573.1 149.1l-.3 .6M573.1 152.6l-1.7 .3M573.3 157.5l.8 .9M573.3 154.5a6.5 6.5 0 0 0-1.4 3.4l.2-.2M573.3 154.5h.1M573.4 152.6a.93 .93 0 0 0-.5 1 .93 .93 0 0 0 .9 .8M573.4 152.6l.7 .2a.5 .5 0 0 1 .7 .1 .5 .5 0 0 1 0 .6v.1M573.4 152.6h-.4M573.4 152.6l.6 .2a.56 .56 0 0 1 .8 .1 .56 .56 0 0 1-.2 .8l-.8 .7M573.4 149.3l-.4 .5"/>
<path d="M573.4 156.5h.1M573.4 156.5l-1.1 1M573.4 156.5l-.8 2.6M573.5 154.5l-.2 1M573.7 158l.2 .8 .4 .3M573.7 149.5l-.4 .5M573.8 154.4l-.5 .1M573.8 154.4h.1M573.9 156.4l-.5 .1M574 153l-.3 .3M574 149.7l-.4 .5M574.3 149.9l-.5 .5"/>
<path d="M574.5 150.1l-.5 .5M574.7 154.7l.1 3.3M574.8 153.6l.2 1a7.9 7.9 0 0 1-.2 3.7l.3 .8M574.8 150.4l-.5 .5M574.8 153.6a7.4 7.4 0 0 1 0 4.4M574.8 158v.7l.3 .4M574.9 159.8l.5 .4M575 150.7l-.5 .4M575.1 159.5l.5 .4M575.2 150.9l-.5 .5M575.2 159.2l.6 .4M575.4 159l.6 .3"/>
<path d="M575.5 151.2l-.6 .4M575.5 158.7l.7 .3M575.7 151.5l-.6 .4M575.7 158.4l.6 .2M575.8 158.1l.6 .2M575.8 151.8l-.5 .4M575.9 157.7l.6 .3M576 157.4l.6 .2M576 152.1l-.6 .3M576.1 157.1l.6 .2M576.1 156.8l.7 .1M576.2 156.5l.6 .1"/>
<path d="M576.2 152.5l-.6 .2M576.2 156.2h.7M576.2 155.9h.7M576.3 152.8l-.6 .2M576.4 153.1l-.6 .2M576.6 153.5l-.7 .2M576.7 153.8l-.7 .2M576.7 154.1l-.6 .2M576.8 154.5l-.7 .1M576.8 154.9h-.6M576.9 155.2l-.7 .1M576.9 155.6h-.7"/>
<path d="M563.9 160.2l-.6 .4M564.1 160.4l-.5 .5M564.3 160.6l-.5 .5M564.5 160.9l-.4 .5M564.8 161.1l-.4 .5M565 161.3l-.4 .5M565.3 161.5l-.4 .5M565.6 161.6l-.4 .6M565.9 161.8l-.4 .6M566.2 161.9l-.3 .7M566.4 162.1l-.2 .6M566.7 162.2l-.2 .6"/>
<path d="M567.1 162.3l-.3 .7M567.4 162.4l-.2 .7M567.7 162.5l-.2 .7M568 162.6l-.1 .6M568.3 162.6l-.1 .7M568.6 162.6v.7M569 162.7l-.1 .6M569.3 162.7v.6M569.5 160.3h.1M569.5 160.3v.2M569.5 160.4h.1M569.5 160.2v.1"/>
<path d="M569.5 160.2v.3M569.5 160.4v.1M569.6 162.6l.1 .7M570 162.6v.7M570.3 162.6l.1 .7M570.6 162.5l.1 .7M570.9 162.5l.2 .6M571.2 162.4l.2 .6M571.5 162.3l.3 .6M571.8 162.2l.3 .6M572.1 162l.3 .6M572.4 161.9l.3 .6"/>
<path d="M572.7 161.7l.4 .6M573 161.6l.4 .5M573.3 161.4l.4 .5M573.5 161.2l.4 .5M573.8 161l.4 .5M574 160.8l.5 .5M574.2 160.5l.5 .5M574.5 160.3l.5 .4M574.7 160l.5 .5"/>
</g>
<!-- layer: G-ANNO-TTLB -->
<g fill="#fff" stroke="#fff" stroke-width=".27">
<path d="M550.8 161l30.8 4.3-5.8-4.3zM550.8 161l30.8 4.3h-30.8z"/>
<path d="M575.8 146.5h5.8l-5.8 14.5zM581.6 146.5l-5.8 14.5 5.8 4.3z"/>
</g>
<path d="M550.8 161h25v-14.5h5.8v18.8h-30.8z" fill="none" stroke="#fff" stroke-width=".27"/>
<g fill="#000" stroke="#000" stroke-width=".27">
<path d="M80.8 7.8l.2 2.6v-2.6zM80.8 7.8l.2 2.6h-.2z"/>
<path d="M130.8 7.8l.2 2.6v-2.6zM130.8 7.8l.2 2.6h-.2z"/>
<path d="M180.8 7.8l.2 2.6v-2.6zM180.8 7.8l.2 2.6h-.2z"/>
<path d="M230.8 7.8l.2 2.6v-2.6zM230.8 7.8l.2 2.6h-.2z"/>
<path d="M280.8 7.8l.2 2.6v-2.6zM280.8 7.8l.2 2.6h-.2z"/>
<path d="M330.8 7.8l.2 2.6v-2.6zM330.8 7.8l.2 2.6h-.2z"/>
<path d="M380.8 7.8l.2 2.6v-2.6zM380.8 7.8l.2 2.6h-.2z"/>
<path d="M430.8 7.8l.2 2.6v-2.6zM430.8 7.8l.2 2.6h-.2z"/>
<path d="M480.8 7.8l.2 2.6v-2.6zM480.8 7.8l.2 2.6h-.2z"/>
<path d="M530.8 7.8l.2 2.6v-2.6zM530.8 7.8l.2 2.6h-.2z"/>
<path d="M22.4 60.4h2.5v-.1zM22.4 60.3h2.5l-2.5 .1z"/>
<path d="M22.4 60.4h2.5v-.1zM22.4 60.3h2.5l-2.5 .1z"/>
<path d="M580.9 60.4h2.5v-.1zM580.9 60.3h2.5l-2.5 .1z"/>
<path d="M22.4 110.4h2.5v-.1zM22.4 110.3h2.5l-2.5 .1z"/>
<path d="M580.9 110.4h2.5v-.1zM580.9 110.3h2.5l-2.5 .1z"/>
<path d="M22.4 160.4h2.5v-.1zM22.4 160.3h2.5l-2.5 .1z"/>
<path d="M525.8 161.1h50v-.2zM525.8 160.9h50l-50 .2z"/>
<path d="M580.9 160.4h2.5v-.1zM580.9 160.3h2.5l-2.5 .1z"/>
<path d="M22.4 210.4h2.5v-.1zM22.4 210.3h2.5l-2.5 .1z"/>
<path d="M525.8 211.1h50v-.2zM525.8 210.9h50l-50 .2z"/>
<path d="M580.9 210.4h2.5v-.1zM580.9 210.3h2.5l-2.5 .1z"/>
<path d="M525.8 227.7h50v-.1zM525.8 227.6h50l-50 .1z"/>
<path d="M525.8 244.2v.2l50-.2zM525.8 244.4l50-.2v.2z"/>
<path d="M525.8 244.4h50v-.2zM525.8 244.2h50l-50 .2z"/>
<path d="M22.4 260.4h2.5v-.1zM22.4 260.3h2.5l-2.5 .1z"/>
<path d="M525.8 260.9v.2l50-.2zM525.8 261.1l50-.2v.2z"/>
<path d="M525.8 260.9v.2l50-.2zM525.8 261.1l50-.2v.2z"/>
<path d="M525.8 277.6v.1l50-.1zM525.8 277.7l50-.1v.1z"/>
<path d="M525.8 260.9v.2l50-.2zM525.8 261.1l50-.2v.2z"/>
<path d="M525.8 260.9v.2l50-.2zM525.8 261.1l50-.2v.2z"/>
<path d="M580.9 260.4h2.5v-.1zM580.9 260.3h2.5l-2.5 .1z"/>
<path d="M525.8 294.2v.2l50-.2zM525.8 294.4l50-.2v.2z"/>
<path d="M525.8 294.2v.2l50-.2zM525.8 294.4l50-.2v.2z"/>
<path d="M580.8 287.4l.2 2.4v-2.4zM580.8 287.4l.2 2.4h-.2z"/>
<path d="M22.4 310.4h2.5v-.1zM22.4 310.3h2.5l-2.5 .1z"/>
<path d="M525.8 315.9h50zM525.8 316l50-.1z"/>
<path d="M525.8 310.9v.2l50-.2zM525.8 311.1l50-.2v.2z"/>
<path d="M525.8 335.9h50zM525.8 336l50-.1z"/>
<path d="M525.8 330.9h50zM525.8 331l50-.1z"/>
<path d="M525.8 325.9h50zM525.8 326l50-.1z"/>
<path d="M525.8 320.9h50zM525.8 321l50-.1z"/>
<path d="M525.8 355.9h50zM525.8 356l50-.1z"/>
<path d="M525.8 350.9h50zM525.8 351l50-.1z"/>
<path d="M525.8 345.9h50zM525.8 346l50-.1z"/>
<path d="M525.8 340.9h50zM525.8 341l50-.1z"/>
<path d="M22.4 360.4h2.5v-.1zM22.4 360.3h2.5l-2.5 .1z"/>
<path d="M525.8 360.9v.2l50-.2zM525.8 361.1l50-.2v.2z"/>
<path d="M525.8 360.9v.2l50-.2zM525.8 361.1l50-.2v.2z"/>
<path d="M575.8 361.1h2.5v-.2zM575.8 360.9h2.5l-2.5 .2z"/>
<path d="M575.8 361.1h2.5v-.2zM575.8 360.9h2.5l-2.5 .2z"/>
<path d="M580.9 360.4h2.5v-.1zM580.9 360.3h2.5l-2.5 .1z"/>
<path d="M80.8 411.2l.2 2.5v-2.5zM80.8 411.2l.2 2.5h-.2z"/>
<path d="M130.8 411.2l.2 2.5v-2.5zM130.8 411.2l.2 2.5h-.2z"/>
<path d="M180.8 411.2l.2 2.5v-2.5zM180.8 411.2l.2 2.5h-.2z"/>
<path d="M230.8 411.2l.2 2.5v-2.5zM230.8 411.2l.2 2.5h-.2z"/>
<path d="M280.8 411.2l.2 2.5v-2.5zM280.8 411.2l.2 2.5h-.2z"/>
<path d="M330.8 411.2l.2 2.5v-2.5zM330.8 411.2l.2 2.5h-.2z"/>
<path d="M380.8 411.2l.2 2.5v-2.5zM380.8 411.2l.2 2.5h-.2z"/>
<path d="M430.8 411.2l.2 2.5v-2.5zM430.8 411.2l.2 2.5h-.2z"/>
<path d="M480.8 411.2l.2 2.5v-2.5zM480.8 411.2l.2 2.5h-.2z"/>
<path d="M530.8 411.2l.2 2.5v-2.5zM530.8 411.2l.2 2.5h-.2z"/>
</g>
<path d="M24.9 10.4h556v400.8h-556zM590.9 411.2h2.2" fill="none" stroke="#000" stroke-width=".27"/>
<!-- layer: G-ANNO-TEXT -->
<g fill="none" stroke="#000" stroke-width=".27">
<path d="M65.8 34.7h88.2M67.6 32.9v29M165.2 34.7h88.2M251.6 32.9v29M352.3 38.3v23.6M416.6 38.3v23.6M67.8 43.9h27.4M69.6 42.1v19.4M104 43.9h51.2M129.6 42.1v19.8M164 43.9h51.2M189.6 42.1v19.8"/>
<path d="M224 43.9h27.4M249.6 42.1v23.3M265.7 59.5v3.6M275.6 58.3v3.6l-9.9 3M350.5 40.1h29.6M360.6 56.6h-3.6l-3 10M388.8 40.1h29.6M420.6 59.5v3.6M430.5 58.3v3.6l-9.9 3M57.7 66.6h12.7M59.5 64.8v26.9M250.8 66.6h16.7"/>
<path d="M252.8 63.1h14.7M265.7 63.1v3.5v-3.5M265.7 64.8v34.5M348.7 66.6h3.6M352.3 64.8v.6M355.6 66.6h-3.3h3.3M355.6 66.6h3.6M355.6 64.8v.6M417.8 63.1h4.6M417.8 66.6h4.6M420.6 63.1v3.5v-3.5M420.6 64.8v34.5"/>
<path d="M59.5 100.4v28.5M265.7 108v35M420.6 108v35.1M57.7 125.5h12.7M59.5 137.3v5.2M57.7 140.7h12.2M244.5 157.1h3.6M248.1 154.3v4.6M248.9 157.1l2.9 9.9h3.6M249.6 157.1h-1.5h1.5M249.6 154.3v4.6M249.6 157.1h3.6"/>
<path d="M250.8 140.7h16.7M250.8 153.8h16.7M265.7 151.5v4.1M417.8 140.7h4.6M417.8 153.9h4.6M420.6 151.5v4.2M65.8 191.7h88.2M67.6 189.9v13.8M71.1 199.5h20.1M72.9 197.7v16.3M112.6 199.5h20.1M130.9 197.7v16.8"/>
<path d="M165.2 191.7h88.2M196.8 198.9h18.8M198.6 197.1v17.6M224.6 198.9h18.8M241.6 197.1v17.6M251.6 189.9v13.8M58.1 212.1h17.2M59.9 210.3v22.4M242.8 215.9h19.3M252.8 204.9h23.9M260.3 214.1v17M274.9 203.1v29.6"/>
<path d="M260.3 239.8v16.9M59.9 241.5v22.4M242.8 254.9h19.3M274.9 241.5v29.5M58.1 262.1h17.2M252.8 269.2h23.9M44.4 334.7h56.5M46.2 332.9v16.8M109.6 334.7h56.4M164.2 332.9v16.8M216.6 335.2h55.4M218.4 333.4v10.3"/>
<path d="M271.4 339.8v3.9M280.8 335.2h55.4M281.4 339.8v3.9M334.4 333.4v10.3M375.1 335.1h55.4M376.9 333.3v10.4M382.9 339.1v10.6M439.3 335.1h55.4M486.9 339.1v10.6M492.9 333.3v10.4M37.9 350.9h7.1M39.7 349.1v9.1"/>
<path d="M44.4 342.2h54.5M107.6 342.2h54.4M160.2 340.3v9.4M165.4 344.9h11.1M174.7 343.1v12.8M269.6 341.6h3.8M279.4 341.6h3.8M335.6 344.9h11.5M345.3 343.1v12.8M381.1 340.9h49.4M439.2 340.9h49.5M37.9 373.3h7.1"/>
<path d="M39.7 366v9.1M165.4 375.3h11.1M174.7 364.3v12.8M335.6 375.3h11.5M345.3 364.3v12.8"/>
</g>
<g fill="#fff" stroke="#fff" stroke-width=".27">
<path d="M155.4 32.5v4.4l8.4-4.4zM155.4 36.9l8.4-4.4v4.4z"/>
<path d="M273.4 53.7v3.2h4.4zM273.4 53.7h4.4v3.2z"/>
<path d="M263.5 100.8v5.8h4.4zM263.5 100.8h4.4v5.8z"/>
<path d="M263.5 144.5v5.5h4.4zM263.5 144.5h4.4v5.5z"/>
<path d="M96.7 41.7v4.4l5.8-4.4zM96.7 46.1l5.8-4.4v4.4z"/>
<path d="M156.7 41.7v4.4l5.8-4.4zM156.7 46.1l5.8-4.4v4.4z"/>
<path d="M216.7 41.7v4.4l5.8-4.4zM216.7 46.1l5.8-4.4v4.4z"/>
<path d="M57.3 130.3v5.6h4.4zM57.3 130.3h4.4v5.6z"/>
<path d="M57.3 93.1v5.9h4.4zM57.3 93.1h4.4v5.9z"/>
<path d="M381.5 37.9v4.4l5.9-4.4zM381.5 42.3l5.9-4.4v4.4z"/>
<path d="M362 54.4v4.4l3.1-4.4zM365.1 54.4v4.4h-3.1z"/>
<path d="M428.3 53.7v3.2h4.4zM428.3 53.7h4.4v3.2z"/>
<path d="M418.4 100.8v5.8h4.4zM418.4 100.8h4.4v5.8z"/>
<path d="M418.4 144.5v5.6h4.4zM418.4 144.5h4.4v5.6z"/>
<path d="M256.9 164.8v4.4l3.1-4.4zM260 164.8v4.4h-3.1z"/>
<path d="M155.4 189.5v4.4l8.4-4.4zM155.4 193.9l8.4-4.4v4.4z"/>
<path d="M92.7 197.3v4.4l18.5-4.4zM92.7 201.7l18.5-4.4v4.4z"/>
<path d="M217.1 196.7v4.3l6-4.3zM217.1 201l6-4.3v4.3z"/>
<path d="M272.7 234.1v5.9h4.4zM272.7 234.1h4.4v5.9z"/>
<path d="M258.1 232.5v5.9h4.4zM258.1 232.5h4.4v5.9z"/>
<path d="M57.7 234.2v5.8h4.4zM57.7 234.2h4.4v5.8z"/>
<path d="M100.3 340v4.3l5.9-4.3zM100.3 344.3l5.9-4.3v4.3z"/>
<path d="M102.3 332.5v4.4l5.9-4.4zM102.3 336.9l5.9-4.4v4.4z"/>
<path d="M172.5 357.3v5.6h4.4zM172.5 357.3h4.4v5.6z"/>
<path d="M37.6 359.7v4.8h4.3zM37.6 359.7h4.3v4.8z"/>
<path d="M273.4 333v4.4l5.9-4.4zM273.4 337.4l5.9-4.4v4.4z"/>
<path d="M274.8 339.4v4.4l3.1-4.4zM277.9 339.4v4.4h-3.1z"/>
<path d="M343.1 357.3v5.6h4.4zM343.1 357.3h4.4v5.6z"/>
<path d="M431.9 332.9v4.4l5.9-4.4zM431.9 337.3l5.9-4.4v4.4z"/>
<path d="M432 338.7v4.4l5.8-4.4zM432 343.1l5.8-4.4v4.4z"/>
</g>
<text font-size="27.9" x="12.1" y="317.1">tto</text>
<text font-size="13.4" x="534.8" y="390.8">A701</text>
<g font-size="9.8">
<text x="45.7" y="30">Prospetto frontale</text>
<text x="323.6" y="29.8">Prospetti laterali</text>
<text x="45.7" y="186.2">Prospetto zenitale</text>
<text x="36.1" y="319.8">Prospetto laterale</text>
<text x="217.4" y="319.9">Prospetto frontale</text>
<text x="374.8" y="319.8">Prospetto posteriore</text>
</g>
<g font-size="5">
<text x="155.3" y="36.5">184</text>
<text x="381.7" y="41.9">64</text>
<text x="96.8" y="45.7">60</text>
<text x="156.8" y="45.7">60</text>
<text x="216.8" y="45.7">60</text>
<text x="277.4" y="56.6" transform="rotate(-90 277.4 56.6)">4</text>
<text x="362.2" y="58.4">3</text>
<text x="432.3" y="56.6" transform="rotate(-90 432.3 56.6)">4</text>
<text x="61.3" y="98.9" transform="rotate(-90 61.3 98.9)">59</text>
<text x="267.5" y="106.5" transform="rotate(-90 267.5 106.5)">74</text>
<text x="422.4" y="106.5" transform="rotate(-90 422.4 106.5)">74</text>
<text x="61.3" y="136.1" transform="rotate(-90 61.3 136.1)">15</text>
<text x="267.5" y="150.2" transform="rotate(-90 267.5 150.2)">13</text>
<text x="422.4" y="150.3" transform="rotate(-90 422.4 150.3)">13</text>
<text x="257.1" y="168.8">2</text>
<text x="529" y="186.2">QUINTA MONROY</text>
<text x="155.3" y="193.5">184</text>
<text x="540.4" y="192.2">DUPLEX</text>
<text x="92.8" y="201.3">57.9739</text>
<text x="217.4" y="200.6">45</text>
<text x="61.7" y="239.9" transform="rotate(-90 61.7 239.9)">50</text>
<text x="262.1" y="238.2" transform="rotate(-90 262.1 238.2)">39</text>
<text x="276.7" y="239.9" transform="rotate(-90 276.7 239.9)">64</text>
<text x="102.4" y="336.4">59</text>
<text x="273.6" y="336.9">58</text>
<text x="432.1" y="336.9">58</text>
<text x="100.5" y="343.9">57</text>
<text x="275" y="343.4">5</text>
<text x="432.1" y="342.7">52</text>
<text x="41.5" y="364.7" transform="rotate(-90 41.5 364.7)">11</text>
<text x="176.5" y="363.1" transform="rotate(-90 176.5 363.1)">15</text>
<text x="347.1" y="363.1" transform="rotate(-90 347.1 363.1)">15</text>
</g>
<g font-size="2.5">
<text x="50.6" y="9.2">1</text>
<text x="105.2" y="9.2">2</text>
<text x="155.2" y="9.2">3</text>
<text x="205.2" y="9.2">4</text>
<text x="255.2" y="9.2">5</text>
<text x="305.2" y="9.2">6</text>
<text x="355.2" y="9.2">7</text>
<text x="405.2" y="9.2">8</text>
<text x="455.2" y="9.2">9</text>
<text x="504.5" y="9.2">10</text>
<text x="554.5" y="9.2">11</text>
<text x="582.1" y="36">A</text>
<text x="22.2" y="36">A</text>
<text x="22.2" y="86.2">B</text>
<text x="582.1" y="86.2">B</text>
<text x="22.1" y="136.3">C</text>
<text x="582" y="136.3">C</text>
<text x="526.6" y="153.9">POLITECNICO DI MILANO</text>
<text x="526.7" y="160">C.L. DESIGN DEGLI INTERNI</text>
<text x="526.7" y="156.9">SCUOLA DEL DESIGN</text>
<text x="526.8" y="163.8">PROGETTO:</text>
<text x="22.1" y="186.2">D</text>
<text x="582" y="186.2">D</text>
<text x="526.8" y="213.8">CORSO:</text>
<text x="537.1" y="218.7">STRUMENTI E METODI</text>
<text x="540.8" y="221.7">DEL PROGETTO</text>
<text x="526.8" y="230.4">DOCENTE:</text>
<text x="22.2" y="236.3">E</text>
<text x="539.5" y="236.9">MARCO FERRARA</text>
<text x="582.1" y="236.3">E</text>
<text x="526.8" y="247.1">STUDENTI:</text>
<text x="543.7" y="253.5">GAIA NOCE</text>
<text x="526.8" y="263.8">OGGETTO:</text>
<text x="542" y="270.2">MOBILE BASE</text>
<text x="526.8" y="280.4">NOTE:</text>
<text x="22.2" y="286.3">F</text>
<text x="550.3" y="286.9">-</text>
<text x="582.1" y="286.3">F</text>
<text x="526.8" y="297.1">NOME FILE:</text>
<text x="533.9" y="303.3">KNOXHULT_303.268.08.dwg</text>
<text x="526.7" y="314.4">VERS</text>
<text x="566.3" y="314.4">DATA</text>
<text x="22" y="336.2">G</text>
<text x="581.9" y="336.2">G</text>
<text x="526.8" y="359.4">A</text>
<text x="560.4" y="359.4">23.05.2017</text>
<text x="526.8" y="363.9">TAVOLA NO.:</text>
<text x="560.2" y="363.9">001 DI</text>
<text x="570.1" y="363.9">999</text>
<text x="22.1" y="386.3">H</text>
<text x="582" y="386.3">H</text>
<text x="526.8" y="406.4">DATA:</text>
<text x="536.8" y="406.4">2017/04/03</text>
<text x="551.7" y="406.4">SCALA: 1:10-1:5</text>
<text x="19.5" y="411.4" transform="rotate(-90 19.5 411.4)">DIRECTORY: D:\UNIVERSITA'\QM-D_3_CUCINA\KNOXHULT_303.268.08\KNOXHULT_303.268.08.DWG | PLOTTED ON: 22/05/2017 22:53:22 | BY USER: NGAIA</text>
<text x="526.7" y="409.3">REV:</text>
<text x="536.8" y="409.4">A</text>
<text x="551.7" y="409.4">FORMATO:</text>
<text x="568.2" y="409.4">A2</text>
<text x="48.7" y="414.5">1</text>
<text x="105.2" y="414.5">2</text>
<text x="155.2" y="414.5">3</text>
<text x="205.2" y="414.5">4</text>
<text x="255.2" y="414.5">5</text>
<text x="305.2" y="414.5">6</text>
<text x="355.2" y="414.5">7</text>
<text x="405.2" y="414.5">8</text>
<text x="455.2" y="414.5">9</text>
<text x="504.5" y="414.5">10</text>
<text x="554.5" y="414.5">11</text>
</g>
</svg>
